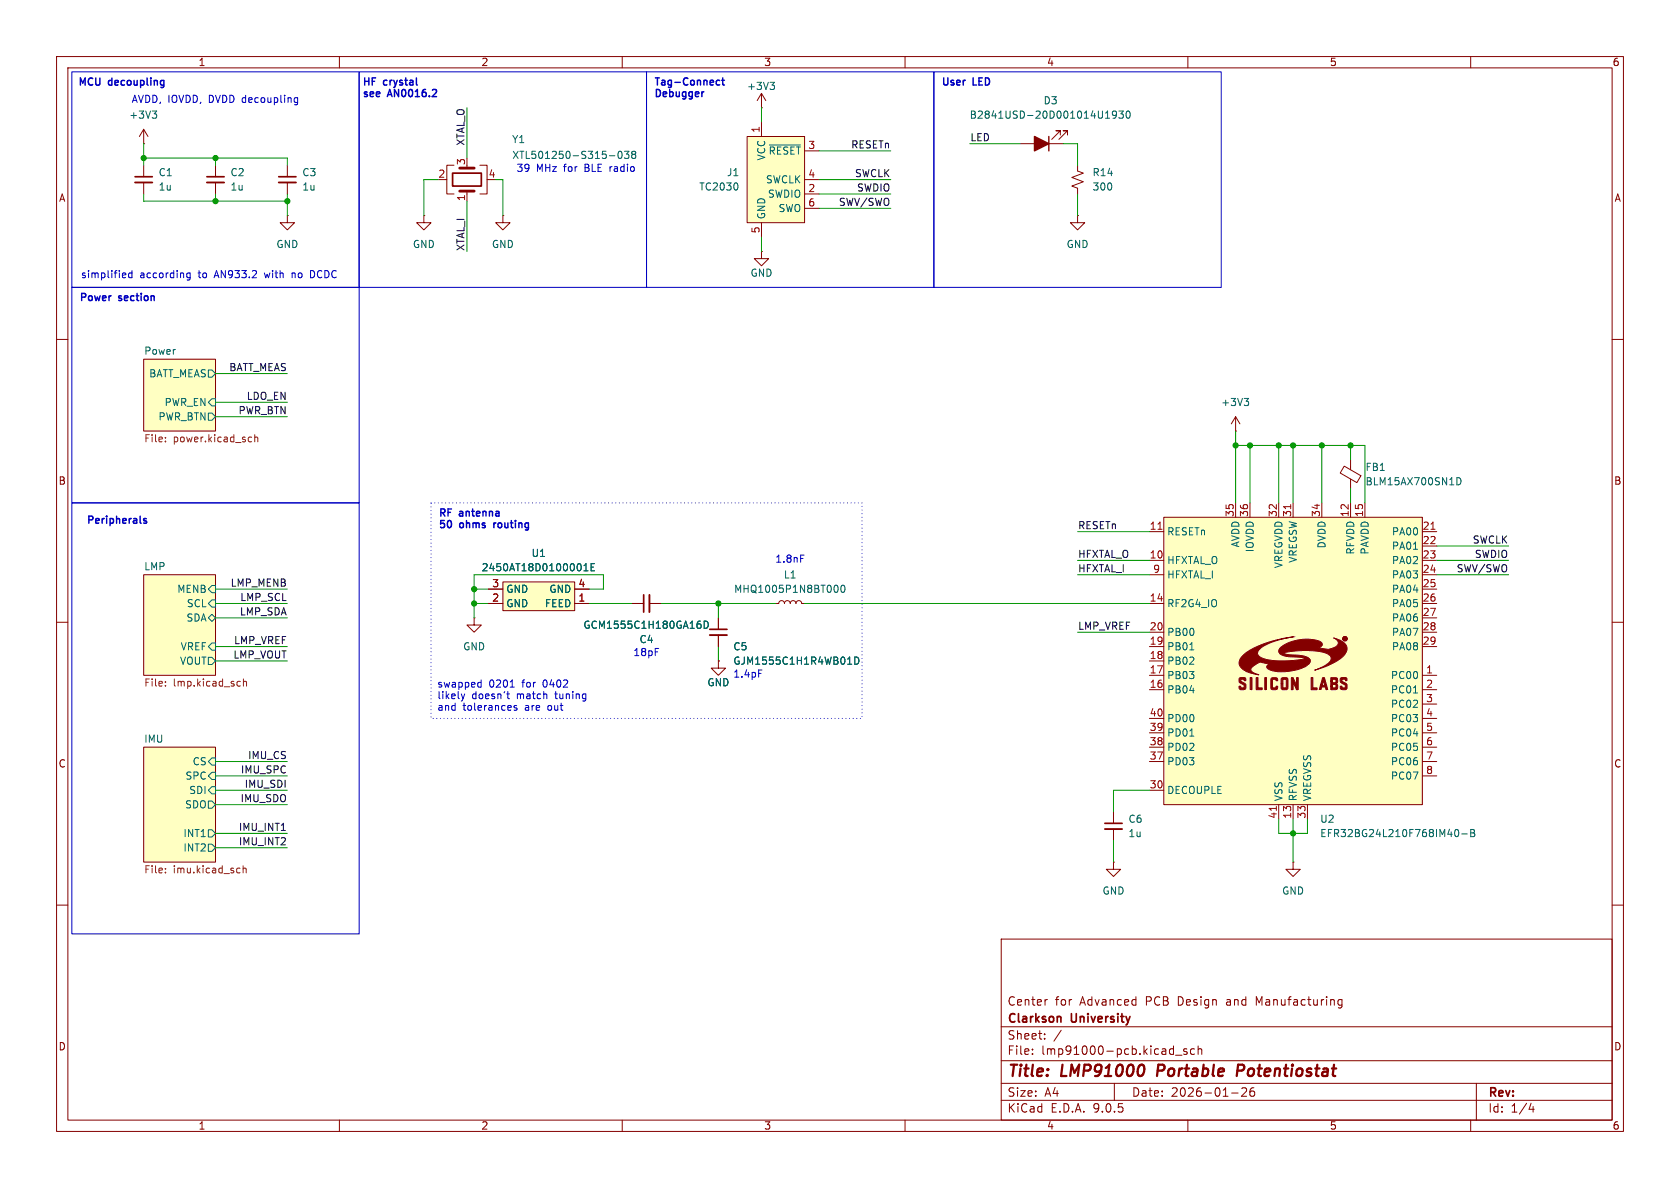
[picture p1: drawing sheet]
<svg xmlns="http://www.w3.org/2000/svg" width="297mm" height="210mm" viewBox="0 0 297 210" stroke-linecap="round" stroke-linejoin="round" font-family="sans-serif">
<g fill="none" stroke="#840000" stroke-width=".18">
<path d="M10 10h277v190h-277zM12 12h273v186h-273zM60 10v2M110 10v2M160 10v2M210 10v2M260 10v2M10 60h2M25.4 63.5h12.7v12.7h-12.7zM218.4 76.2h.1M218.4 73.7l-.7 1.2M218.4 73.7l.8 1.2"/>
<path d="M218.4 73.7v2.5M285 60h2M10 110h2M25.4 101.6h12.7v17.8h-12.7zM285 110h2M25.4 132.1h12.7v20.3h-12.7zM10 160h2M177 166h108v32h-108zM185.2 176.7l-.3 .1M237.2 176.8l-.4-.1-.3 .3v.4l.2 .2h.5M237.2 176.7v1.2l-.2 .3-.4-.1M285 160h2"/>
<path d="M60 198v2M110 198v2M160 198v2M177 194.5h108M177 191.5h108M177 187.5h108M177 181.5h108M182.5 186.3v.1M182.5 185.5v.1M184.7 183.6v.1M184.7 182.8v.1M187.6 182.1l-1.3 2"/>
<path d="M197 191.5v3M207.8 186.5h1.2M209.8 185.5l-.3-.1-.3 .2 .1 .2 .5 .2v.3h-.6M210 198v2M211.2 185.5l-.5-.1-.2 .3v.4l.1 .2h.6M211.8 185.5l.2-.1 .4 .1 .1 .9M211.8 184.9v1.5M217.7 193.2h1.2M219.5 192.4l.6-.1 .2 .1 .1 .3-.9 1.1h.9M221.7 192.3a.59 .59 0 0 0-.7 .6v.6l.1 .2 .4 .1 .2-.1 .1-.5-.1-.3h-.5l-.2 .3M260 198v2M261 191.5v6.5"/>
<path d="M270.7 195l-.4 1.1h.9M271 195.6v1"/>
</g>
<path d="M204.8 188.2l-.3 2M219.6 188.2h-.7l-.3 2M219.7 189.2l-.9 .1" fill="none" stroke="#840000" stroke-width=".4"/>
<path d="M187.5 179.8l.1 .9" fill="none" stroke="#840000" stroke-width=".3"/>
<g fill="#ffffc2" stroke="#ffffc2" stroke-width=".18">
<path d="M25.4 63.5h12.7v12.7h-12.7z"/>
<path d="M25.4 101.6h12.7v17.8h-12.7z"/>
<path d="M25.4 132.1h12.7v20.3h-12.7z"/>
</g>
<g fill="none" stroke="#006464" stroke-width=".18">
<path d="M36.8 73h.7l.6 .7-.6 .6h-.7zM36.8 65.4h.7l.6 .6-.6 .7h-.7zM37.5 70.5h.6v1.3h-.6l-.7-.7zM220 70.4h.7l-.4 .5M220.5 70.9l.2 .3v.3l-.2 .2M36.8 106.7l.7-.7h.6v1.3h-.6zM36.8 109.2l.7-.6 .6 .6-.6 .7zM36.8 116.2h.7l.6 .6-.6 .7h-.7zM37.5 103.5h.6v1.3h-.6l-.7-.7zM37.5 113.7h.6v1.2h-.6l-.7-.6zM37.5 134h.6v1.3h-.6l-.7-.7zM37.5 139.1h.6v1.2h-.6l-.7-.6z"/>
<path d="M37.5 136.5h.6v1.3h-.6l-.7-.6zM36.8 149.2h.7l.6 .7-.6 .6h-.7zM36.8 141.6h.7l.6 .6-.6 .7h-.7zM36.8 146.7h.7l.6 .6-.6 .7h-.7z"/>
</g>
<g fill="none" stroke="#725600" stroke-width=".18">
<path d="M29.2 78v.1M29.2 77.3v.1M44.1 77.3h.4M44.5 78l-.4 .1M45 77.4l.2-.1h.3l.1 .8M45 76.8v1.3M29.2 120.5v.1M29.2 121.2v.1M42.1 120.4l.4 .1M42.5 121.2l-.4 .1M43 120.6l.2-.2 .3 .1 .1 .8M43 120v1.3"/>
<path d="M29.2 153.5v.1M29.2 154.2v.1M42.3 153.5h.1M42.4 154.2l-.1 .1M43 153v1.3M43 153.6l.2-.1h.3v.8"/>
</g>
<path d="M132.1 24.1h10.1v15.3h-10.1z" fill="#ffffc2"/>
<g fill="none" stroke="#840000" stroke-width=".18">
<path d="M134.6 19.1h.1M134.6 16.5v2.6M134.6 16.5l-.7 1.3M134.6 16.5l.8 1.3M25.4 25.4h.1M25.4 22.9v2.5M25.4 29.2v2M25.4 32.3v2M25.4 22.9l-.8 1.2M25.4 22.9l.8 1.2M50.8 38.1v1.3h1.3l-1.3 1.2-1.3-1.2h1.3M50.8 38.1h.1"/>
<path d="M132.1 24.1h10.1v15.3h-10.1zM134.6 21.6v2.5M134.6 39.4v2.5M142.2 26.7h2.6M142.2 31.8h2.6M142.2 34.3h2.6M142.2 36.8h2.6M180.3 25.4h7.7M187.5 23.9v-.8h-.8h.8l-1.6 1.5M188.7 23.9v-.8h-.7h.7l-1.5 1.5M190.5 29.2v1l1 .4-2 .8 2 .7-2 .8 1 .4v1M190.5 38.1v1.3h1.3l-1.3 1.2-1.3-1.2h1.3"/>
<path d="M190.5 38.1h.1M134.6 44.5v1.2h1.3l-1.3 1.3-1.3-1.3h1.3M134.6 44.5h.1M237.6 82.4l3 1.7-.7 1.2-3-1.7zM238.8 81.3v1.7M238.8 84.7v1.7M196.8 152.4v1.3h1.3l-1.3 1.2-1.2-1.2h1.2M196.8 152.4h.1M196.8 143.5v2M196.8 146.6v2M228.6 152.4v1.3h1.3l-1.3 1.2-1.3-1.2h1.3M228.6 152.4h.1"/>
</g>
<path d="M26.9 19.6h.8l-.4 .5M136.1 14.5h.8l-.4 .5M136.7 15l.2 .3v.3l-.2 .2M195.6 19.9l.2-.3v1.3M197.8 19.6h.8l-.4 .5 .3 .1v.6l-.2 .1-.5-.1M199.3 19.7l.1-.1a.68 .68 0 0 1 .4 .7 .68 .68 0 0 1-.4 .6 .84 .84 0 0 1-.1-1.2zM27.5 20.1l.2 .3v.3l-.2 .2M130.3 32.5l.2 .3-.2 .7M136 25.6h5.5M195.4 20.9h.8M197.4 20.2l-.3 .2h-.3l-.1-.2 .1-.5 .3-.1 .2 .2a.84 .84 0 0 1-.3 1.1h-.2M257.6 84.4a.64 .64 0 0 1 .7 .7 .64 .64 0 0 1-.7 .6z" fill="none" stroke="#006464" stroke-width=".18"/>
<path d="M23.9 31.2h3M195.3 145.5h3.1" fill="none" stroke="#840000" stroke-width=".3"/>
<path d="M23.9 32.3h3M195.3 146.6h3.1" fill="none" stroke="#840000" stroke-width=".33"/>
<path d="M185.4 24.1v2.6" fill="none" stroke="#840000" stroke-width=".25"/>
<path d="M182.9 24.1l2.5 1.3-2.5 1.3z" fill="#840000" stroke="#840000" stroke-width=".25"/>
<path d="M205.7 91.4h45.8v50.8h-45.8z" fill="#ffffc2"/>
<g fill="#840000" stroke="#840000" stroke-width=".18">
<path d="M219.1 119.9l.6-.1 .5 .1v.4h-.3v-.2h-.5v.4a.9 .9 0 0 1 .9 .8 .64 .64 0 0 1-.5 .7 .64 .64 0 0 1-.7-.4l-.1-.3h.3l.1 .3h.6l-.2-.5a.87 .87 0 0 1-.8-.8z"/>
<path d="M221 119.8h.3v2.1h-.3z"/>
<path d="M219.7 115.9a16.6 16.6 0 0 1 8.9-3.3h.1a12 12 0 0 0-6 2.1 .88 .88 0 0 0-.4 1 .88 .88 0 0 0 .8 .6 17.1 17.1 0 0 0 7.5 .2l.2-.1-.7-.2-1.8-.1a2.15 2.15 0 0 1-2.2-.9 1.7 1.7 0 0 1 1.3-1.4 7.5 7.5 0 0 1 6.1-.3 .62 .62 0 0 1-.4 1l1.9 .3a1.71 1.71 0 0 0 1.6-1.2l-.2-.4-.6-.4a3.8 3.8 0 0 1 2.3 1.5 2.13 2.13 0 0 1-1.2 2.2 17 17 0 0 1-4.5 2l.1-.1a5.8 5.8 0 0 0 2.8-1.7 .91 .91 0 0 0-.8-1.2l-1.4-.4a19.8 19.8 0 0 0-6.3 .3 6.7 6.7 0 0 0 3.1 .5h.3a1.48 1.48 0 0 1 1.5 .8 1.24 1.24 0 0 1-1 1.2 8.1 8.1 0 0 1-6.5 .3 .44 .44 0 0 1-.3-.4 .44 .44 0 0 1 .5-.4l-1.6-.4-.7 .4a1.39 1.39 0 0 0-1 1 2.06 2.06 0 0 0 1.4 .9 4.4 4.4 0 0 1-3.4-1.7 1.49 1.49 0 0 1 .6-1.7z"/>
<path d="M222.1 119.8h.3v1.8h.7v.3h-1z"/>
<path d="M223.6 119.8h.3v2.1h-.3z"/>
<path d="M224.8 119.9l.1-.1a.69 .69 0 0 1 1 .3v.2h-.3v-.2h-.6v1.5h.6v-.3h.3a.66 .66 0 0 1-.4 .7 .66 .66 0 0 1-.8-.2z"/>
<path d="M226.6 119.9l.9-.1a.91 .91 0 0 1 .2 1v.4a.66 .66 0 0 1-.4 .7 .66 .66 0 0 1-.8-.2v-.9h.3v.8h.6v-1.5h-.6v.7h-.3z"/>
<path d="M228.3 119.8h.3l.6 1.3v-1.3h.3v2.1h-.3l-.6-1.3v1.3h-.3z"/>
<path d="M231.8 119.8h.3v1.8h.7v.3h-1z"/>
<path d="M233.8 119.8h.3l.6 2.1a.37 .37 0 0 1-.4-.5h-.6l-.2 .5h-.3l.2-.8h.8l-.2-.8-.2 .8h-.4z"/>
<path d="M235.3 119.8h.6a.43 .43 0 0 1 .5 .1 .43 .43 0 0 1 .1 .4v.3l-.2 .3 .2 .2-.1 .7-.1 .1h-1v-.6h.3v.3h.6v-.6h-.6v.3h-.3v-.9h.3v.3h.6v-.6h-.6v.3h-.3z"/>
<path d="M237.6 112.7h.3l.1 .4-.3-.1-.1 .2v-.4h.3h-.3z"/>
<path d="M237 119.9l.2-.1a.78 .78 0 0 1 .9 .2v.3h-.3v-.2h-.6v.1a1.14 1.14 0 0 0 .9 .7 .63 .63 0 0 1-.4 1 .52 .52 0 0 1-.6 0 .52 .52 0 0 1-.2-.6h.3v.3h.6v-.5a.91 .91 0 0 1-.9-.8z"/>
<path d="M237.5 112.6a.41 .41 0 0 1 .6 .1 .41 .41 0 0 1-.2 .6 .41 .41 0 0 1-.5-.4 .35 .35 0 0 0 .3 .4 .35 .35 0 0 0 .4-.3 .35 .35 0 0 0-.3-.4l-.4 .3z"/>
</g>
<g fill="none" stroke="#840000" stroke-width=".18">
<path d="M38.1 29.2v2M38.1 32.3v2M50.8 29.2v2M50.8 32.3v2M203.2 94h2.5M203.2 99.1h2.5M205.7 91.4h45.8v50.8h-45.8zM218.4 88.9v2.5M221 88.9v2.5M226.1 88.9v2.5M228.6 88.9v2.5M233.7 88.9v2.5"/>
<path d="M238.8 88.9v2.5M241.3 88.9v2.5M251.5 94h2.5M251.5 99.1h2.5M251.5 96.5h2.5M111.8 106.7h2M114.8 106.7h2M127 109.2v2.1M127 112.3v2M137.2 106.7h.5l.1-.4 .4-.1 .3 .1 .2 .4 .1-.4 .4-.1 .3 .1 .2 .4 .1-.4 .4-.1 .4 .1 .1 .4 .2-.4 .3-.1 .4 .1 .1 .4h.5M203.2 101.6h2.5M203.2 106.7h2.5"/>
<path d="M203.2 111.8h2.5M203.2 114.3h2.5M203.2 116.8h2.5M203.2 119.4h2.5M251.5 101.6h2.5M251.5 106.7h2.5M251.5 111.8h2.5M251.5 114.3h2.5M251.5 119.4h2.5M251.5 104.1h2.5M251.5 109.2h2.5M203.2 121.9h2.5"/>
<path d="M203.2 127h2.5M203.2 129.5h2.5M203.2 132.1h2.5M203.2 134.6h2.5M203.2 139.7h2.5M251.5 121.9h2.5M251.5 127h2.5M251.5 129.5h2.5M251.5 132.1h2.5M251.5 134.6h2.5M251.5 124.5h2.5M251.5 137.2h2.5"/>
<path d="M226.1 142.2v2.6M228.6 142.2v2.6M231.1 142.2v2.6"/>
</g>
<path d="M204.7 93.6h.7M228.2 89.2v.7M253 93.6h.7M225.6 142.5v.8" fill="none" stroke="#a90000" stroke-width=".18"/>
<g fill="none" stroke="#006464" stroke-width=".18">
<path d="M249.9 97.1h.7M123.9 110.4v.5M124.5 109.8a.64 .64 0 0 1 .7 .6 .64 .64 0 0 1-.7 .7zM147.9 103.4a.79 .79 0 0 1 0 1.3M148.8 103.6l.2-.2a.68 .68 0 0 1 .4 .7 .68 .68 0 0 1-.4 .6l-.2-.1-.1-.4zM151.1 116.1a.64 .64 0 0 1 .8 .7 .64 .64 0 0 1-.8 .6zM210.3 114.9h.8M210.3 130.1h.8M249.9 122.5h.7M257.5 146.6a.68 .68 0 0 1 .4 .7 .68 .68 0 0 1-.4 .6M258.4 147.4h1M260 146.6h.4l.3 .3-.3 .3 .3 .2v.3l-.2 .2h-.5z"/>
<path d="M260 147.2h.4"/>
</g>
<path d="M36.6 31.2h3M49.3 31.2h3M113.8 105.2v3M125.5 111.3h3" fill="none" stroke="#840000" stroke-width=".3"/>
<path d="M36.6 32.3h3M49.3 32.3h3M114.8 105.2v3M125.5 112.3h3" fill="none" stroke="#840000" stroke-width=".33"/>
<path d="M88.9 102.9h12.7v5.1h-12.7z" fill="#ffffc2"/>
<g fill="none" stroke="#840000" stroke-width=".18">
<path d="M74.9 38.1v1.3h1.3l-1.3 1.2-1.2-1.2h1.2M74.9 38.1h.1M78.7 31.8h.3M80.3 29.2h-1.3v5.1h1.3M82.5 33.8v1.8M84.8 29.2h1.3v5.1h-1.3M88.9 38.1v1.3h-1.3l1.3 1.2 1.3-1.2h-1.3M88.9 38.1h.1M83.8 109.2v1.3h1.3l-1.3 1.3-1.3-1.3h1.3M83.8 109.2h.1M86.4 104.1h2.5M86.4 106.7h2.5"/>
<path d="M88.9 102.9h12.7v5.1h-12.7zM101.6 104.1h2.5M101.6 106.7h2.5M111.8 106.7h2M114.8 106.7h2M127 116.8v1.3h1.3l-1.3 1.3-1.3-1.3h1.3M127 116.8h.1M127 109.2v2.1M127 112.3v2"/>
</g>
<g fill="none" stroke="#006464" stroke-width=".18">
<path d="M107.7 27.5h1M109.4 26.9l.2-.2a.68 .68 0 0 1 .4 .7 .68 .68 0 0 1-.4 .6l-.2-.1-.1-.4zM110.4 26.7h.8l-.4 .5 .3 .1v.6l-.2 .1-.5-.1M111.9 27.3l-.2-.3 .2-.3h.3l.2 .3-.2 .3M111.9 27.3l-.2 .2v.4l.2 .1h.4l.1-.2v-.3l-.2-.2M111.9 27.3h.3M105.1 99.6h-.6v1.3h.6M103.2 100.9h.8M103.2 100l.4-.4v1.3M104.5 100.2h.4M123.9 110.4v.5M124.5 109.8a.64 .64 0 0 1 .7 .6 .64 .64 0 0 1-.7 .7z"/>
<path d="M151.1 116.1a.64 .64 0 0 1 .8 .7 .64 .64 0 0 1-.8 .6z"/>
</g>
<path d="M81.3 33.8h2.5M81.3 29.7h2.5" fill="none" stroke="#840000" stroke-width=".51"/>
<path d="M80 30.6h5.1v2.3h-5.1z" fill="none" stroke="#840000" stroke-width=".3"/>
<g fill="none" stroke="#009600" stroke-width=".18">
<path d="M82.5 19.1v8.8M134.6 19.1v2.5M25.4 27.9h25.4v1.3M25.4 25.4v3.8M25.4 34.3v1.3h25.4M38.1 27.9v1.3M38.1 34.3v1.3M50.8 34.3v3.8M77.5 31.8h-2.6v6.3M82.5 35.6v8.9M87.6 31.8h1.3v6.3M144.8 36.8h12.7"/>
<path d="M144.8 34.3h12.7M144.8 31.8h12.7M144.8 26.7h12.7M171.4 25.4h8.9M188 25.4h2.5v3.8M190.5 34.3v3.8M134.6 41.9v2.6M38.1 73.7h12.7M38.1 71.1h12.7M38.1 66h12.7M218.4 78.7h22.9v10.2M218.4 76.2v12.7"/>
<path d="M221 78.7v10.2M226.1 78.7v10.2M228.6 78.7v10.2M233.7 78.7v10.2M238.8 78.7v2.6M190.5 99.1h12.7M190.5 94h12.7M238.8 86.4v2.5M254 99.1h12.7M254 96.5h12.7M38.1 106.7h12.7M38.1 104.1h12.7"/>
<path d="M38.1 116.8h12.7M38.1 114.3h12.7M38.1 109.2h12.7M83.8 106.7h2.6M83.8 104.1h2.6M104.1 106.7h7.7M104.1 104.1h2.6v-2.5h-22.9v7.6M116.8 106.7h20.4M127 106.7v2.5M127 114.3v2.5M142.2 106.7h61M190.5 101.6h12.7"/>
<path d="M190.5 111.8h12.7M254 101.6h12.7M38.1 139.7h12.7M38.1 134.6h12.7M38.1 137.2h12.7M203.2 139.7h-6.4v3.8M38.1 149.9h12.7M38.1 147.3h12.7M38.1 142.2h12.7M196.8 148.6v3.8M226.1 144.8v2.5h5v-2.5M228.6 144.8v7.6"/>
</g>
<g fill="none" stroke="#0000c2" stroke-width=".18">
<path d="M12.7 12.7h50.8v38.1h-50.8zM52.1 18h.5M52.1 17.3h.5M52.6 17.3v1l-.2 .2h-.3M63.5 12.7h50.8v38.1h-50.8zM114.3 12.7h50.8v38.1h-50.8zM165.1 12.7h50.8v38.1h-50.8zM12.7 50.8h50.8v38.1h-50.8zM22.1 48.3l.1 .3-.6 .1M22.2 49l-.1 .1M23.3 47.8v1.3M23.3 48.3h-.3l-.3 .2 .2 .5h.4"/>
<path d="M33.6 48.3h-.3l-.3 .2 .1 .5h.5M33.6 48.3v1l-.2 .2h-.3M51.6 48.3v.8M51.8 48.3l-.2 .1M55.4 47.9l-.5-.1v1.3l.5-.1M12.7 88.9h50.8v76.2h-50.8zM141.5 98.1h.6M134.1 118.4h.6M81.5 122.7l.4 .8M81.9 123.5l-.2 .3M82.2 122.7l-.3 .8M84.7 120.6l.4 .1"/>
<path d="M85.1 120.2v1.3M85.1 121.4l-.4 .1M89.6 122.7h.5M89.8 122.2v1.1l.3 .2M90.2 121.5h.7M91.3 124.8l-.3-.1-.1 .2v.2l.4 .1v.3h-.4"/>
</g>
<g fill="none" stroke="#0000c2" stroke-width=".25">
<path d="M64.5 13.8v1.2M65.2 13.8v1.2M66.4 13.8h-.6v1.2M68.5 17.1l.4-1.3 .4 1.3M70.5 15.8v1.3l-.8-1.3v1.3M71.7 13.8v1.1M73.6 13.8v1.1M73.8 15.8v1.3M75.2 15.8l-.4 .1M76.5 15.9l.1-.1 .5 .1M115.9 13.8h.7M116 15.8v1.3"/>
<path d="M116.2 13.8v1.2M118.4 15.8v1.3M121.6 13.9l-.4-.1-.3 .1M126.9 14.2l.3 .1M127.2 15h-.3M127.6 14.2h.5M127.8 13.8v1.1l.3 .1M166.8 13.8v1M167.6 13.8v1M172 13.8v1.2M173.7 13.8h-.6v1.2M174.8 13.9l-.6-.1v1.2"/>
<path d="M15.1 52l-.7-.1v1.2M24.2 51.9v1.1M25 51.9v.1M16.4 91.4l-.7-.2v1.3M18.9 91.2v.2M20.6 91.2v1.3M24.8 91.2v1.1M25.4 91.9l.5 .4-.2 .2-.3-.1M25.9 91.7h-.3l-.2 .1M77.9 92v.6M78.6 90.1l-.7-.1v1.2M79.8 90h-.6v1.2"/>
<path d="M82.5 92v1.3M83.6 90v1.1M87.3 92.4v.9M87.4 92.6l-.1 .1M90.4 92v1.1M91.1 92v.1"/>
</g>
<path d="M76.2 88.9h76.2v38.1h-76.2z" fill="none" stroke="#0000c2" stroke-width=".18" stroke-dasharray="0 .6"/>
<g fill="#009600" stroke="#009600" stroke-width=".18">
<circle cx="228.6" cy="78.7" r=".46"/>
<circle cx="218.4" cy="78.7" r=".46"/>
<circle cx="238.8" cy="78.7" r=".46"/>
<circle cx="233.7" cy="78.7" r=".46"/>
<circle cx="228.6" cy="147.3" r=".46"/>
<circle cx="226.1" cy="78.7" r=".46"/>
<circle cx="221" cy="78.7" r=".46"/>
<circle cx="50.8" cy="35.6" r=".46"/>
<circle cx="25.4" cy="27.9" r=".46"/>
<circle cx="127" cy="106.7" r=".46"/>
<circle cx="83.8" cy="106.7" r=".46"/>
<circle cx="83.8" cy="104.1" r=".46"/>
<circle cx="38.1" cy="27.9" r=".46"/>
<circle cx="38.1" cy="35.6" r=".46"/>
</g>
<g font-size="2.8" fill="#840000">
<text x="178" y="190.9">Title:</text>
<text x="187.7" y="190.9">LMP91000</text>
<text x="205.4" y="190.9">Portable</text>
<text x="220.3" y="190.9">Potentiostat</text>
</g>
<g font-size="2.1" fill="#840000">
<text x="178" y="178">Center</text>
<text x="186.5" y="178">for</text>
<text x="191" y="178">Advanced</text>
<text x="202.7" y="178">PCB</text>
<text x="208.5" y="178">Design</text>
<text x="217.2" y="178">and</text>
<text x="222.6" y="178">Manufacturing</text>
<text x="178" y="184">Sheet:</text>
<text x="178" y="181.2">Clarkson</text>
<text x="189.5" y="181.2">University</text>
<text x="178" y="186.7">File:</text>
<text x="184.1" y="186.7">lmp91000-pcb.kicad_sch</text>
<text x="178" y="196.9">KiCad</text>
<text x="178" y="194.1">Size:</text>
<text x="184.7" y="194.1">A4</text>
<text x="185.7" y="196.9">E.D.A.</text>
<text x="193.3" y="196.9">9.0.5</text>
<text x="200" y="194.1">Date:</text>
<text x="207" y="194.1">2026-01-26</text>
<text x="263" y="194.3">Rev:</text>
<text x="263" y="196.9">Id:</text>
<text x="267.1" y="196.9">1/4</text>
</g>
<g font-size="1.8" fill="#840000">
<text x="35" y="11.9">1</text>
<text x="85" y="11.9">2</text>
<text x="135" y="11.9">3</text>
<text x="185" y="11.9">4</text>
<text x="235" y="11.9">5</text>
<text x="285" y="11.9">6</text>
<text x="10.3" y="35.9">A</text>
<text x="285.3" y="35.9">A</text>
<text x="10.3" y="85.9">B</text>
<text x="285.3" y="85.9">B</text>
<text x="10.3" y="135.9">C</text>
<text x="285.3" y="135.9">C</text>
<text x="10.3" y="185.9">D</text>
<text x="285.3" y="185.9">D</text>
<text x="35" y="199.9">1</text>
<text x="85" y="199.9">2</text>
<text x="135" y="199.9">3</text>
<text x="185" y="199.9">4</text>
<text x="235" y="199.9">5</text>
<text x="285" y="199.9">6</text>
</g>
<g font-size="1.8" fill="#0000c2">
<text x="13.7" y="15.5">MCU</text>
<text x="19.2" y="15.5">decoupling</text>
<text x="64" y="15.8">HF</text>
<text x="64" y="17.8">see</text>
<text x="67.9" y="15.8">crystal</text>
<text x="68.7" y="17.8">AN0016.2</text>
<text x="115.6" y="15.8">Tag-Connect</text>
<text x="115.6" y="17.8">Debugger</text>
<text x="166.4" y="15.8">User</text>
<text x="172.1" y="15.8">LED</text>
<text x="23.2" y="18.4">AVDD, IOVDD,</text>
<text x="37" y="18.4">DVDD decoupling</text>
<text x="91.2" y="30.6">39</text>
<text x="94.8" y="30.6">MHz</text>
<text x="99.8" y="30.6">for</text>
<text x="103.6" y="30.6">BLE</text>
<text x="108.2" y="30.6">radio</text>
<text x="14" y="53.9">Power</text>
<text x="14.2" y="49.4">simplified</text>
<text x="21.1" y="53.9">section</text>
<text x="24.7" y="49.4">according</text>
<text x="35.2" y="49.4">to</text>
<text x="38.2" y="49.4">AN933.2</text>
<text x="47.3" y="49.4">with</text>
<text x="52.3" y="49.4">no</text>
<text x="55.7" y="49.4">DCDC</text>
<text x="15.2" y="93.2">Peripherals</text>
<text x="77.5" y="92">RF</text>
<text x="77.5" y="94">50</text>
<text x="81.3" y="92">antenna</text>
<text x="81.4" y="94">ohms</text>
<text x="87.9" y="94">routing</text>
<text x="137" y="99.7">1.8nF</text>
<text x="111.9" y="116.2">18pF</text>
<text x="129.5" y="120">1.4pF</text>
<text x="77.2" y="121.9">swapped</text>
<text x="77.2" y="123.9">likely</text>
<text x="77.2" y="126">and</text>
<text x="81.8" y="126">tolerances</text>
<text x="83.4" y="123.9">doesn't</text>
<text x="86.4" y="121.9">0201</text>
<text x="91.5" y="123.9">match</text>
<text x="92.4" y="121.9">for</text>
<text x="92.9" y="126">are</text>
<text x="96.3" y="121.9">0402</text>
<text x="97.1" y="126">out</text>
<text x="98.4" y="123.9">tuning</text>
</g>
<g font-size="1.8" fill="#006464">
<text x="132" y="16.1">+3V3</text>
<text x="22.8" y="21.2">+3V3</text>
<text x="171.3" y="21.2">B2841USD-20D001014U1930</text>
<text x="184.4" y="18.6">D3</text>
<text x="90.4" y="25.5">Y1</text>
<text x="90.5" y="28.3">XTL501250-S315-038</text>
<text x="135.5" y="28.5" transform="rotate(-90 135.5 28.5)">VCC</text>
<text x="135.8" y="27.5">~{RESET}</text>
<text x="27.9" y="31.3">C1</text>
<text x="27.9" y="33.9">1u</text>
<text x="40.6" y="31.3">C2</text>
<text x="40.6" y="33.9">1u</text>
<text x="53.3" y="31.3">C3</text>
<text x="53.3" y="33.9">1u</text>
<text x="123.5" y="33.9">TC2030</text>
<text x="128.4" y="31.3">J1</text>
<text x="135.3" y="32.6">SWCLK</text>
<text x="135.7" y="35.2">SWDIO</text>
<text x="193" y="33.9">300</text>
<text x="193" y="31.3">R14</text>
<text x="135.5" y="38.9" transform="rotate(-90 135.5 38.9)">GND</text>
<text x="137.5" y="37.7">SWO</text>
<text x="48.8" y="44">GND</text>
<text x="72.9" y="44">GND</text>
<text x="86.9" y="44">GND</text>
<text x="188.5" y="44">GND</text>
<text x="132.6" y="49.1">GND</text>
<text x="25.4" y="62.8">Power</text>
<text x="26.3" y="66.9">BATT_MEAS</text>
<text x="29" y="72">PWR_EN</text>
<text x="215.8" y="72">+3V3</text>
<text x="27.9" y="74.5">PWR_BTN</text>
<text x="241.3" y="83.5">FB1</text>
<text x="241.3" y="86">BLM15AX700SN1D</text>
<text x="206.2" y="94.8">RESETn</text>
<text x="246" y="94.8">PA00</text>
<text x="25.4" y="100.9">LMP</text>
<text x="85" y="101.2">2450AT18D0100001E</text>
<text x="93.9" y="98.7">U1</text>
<text x="206.2" y="99.9">HFXTAL_O</text>
<text x="219.3" y="96.9" transform="rotate(-90 219.3 96.9)">AVDD</text>
<text x="221.8" y="97.7" transform="rotate(-90 221.8 97.7)">IOVDD</text>
<text x="226.9" y="100.6" transform="rotate(-90 226.9 100.6)">VREGVDD</text>
<text x="229.5" y="99.6" transform="rotate(-90 229.5 99.6)">VREGSW</text>
<text x="234.5" y="97" transform="rotate(-90 234.5 97)">DVDD</text>
<text x="239.6" y="98.1" transform="rotate(-90 239.6 98.1)">RFVDD</text>
<text x="242.2" y="98.1" transform="rotate(-90 242.2 98.1)">PAVDD</text>
<text x="246" y="97.4">PA01</text>
<text x="246" y="99.9">PA02</text>
<text x="31.2" y="105">MENB</text>
<text x="32.9" y="107.5">SCL</text>
<text x="89.4" y="105">GND</text>
<text x="89.4" y="107.5">GND</text>
<text x="96.2" y="107.5">FEED</text>
<text x="97" y="105">GND</text>
<text x="129.7" y="105">MHQ1005P1N8BT000</text>
<text x="138.5" y="102.5">L1</text>
<text x="206.2" y="102.5">HFXTAL_I</text>
<text x="206.2" y="107.5">RF2G4_IO</text>
<text x="246" y="102.5">PA03</text>
<text x="246" y="105">PA04</text>
<text x="246" y="107.5">PA05</text>
<text x="32.9" y="110.1">SDA</text>
<text x="103" y="111.4">GCM1555C1H180GA16D</text>
<text x="113" y="113.9">C4</text>
<text x="206.2" y="112.6">PB00</text>
<text x="246" y="110.1">PA06</text>
<text x="246" y="112.6">PA07</text>
<text x="31.7" y="117.7">VOUT</text>
<text x="31.8" y="115.2">VREF</text>
<text x="81.8" y="115.2">GND</text>
<text x="129.5" y="115.2">C5</text>
<text x="129.5" y="117.7">GJM1555C1H1R4WB01D</text>
<text x="206.2" y="115.2">PB01</text>
<text x="206.2" y="117.7">PB02</text>
<text x="246" y="115.2">PA08</text>
<text x="125" y="121.5">GND</text>
<text x="206.2" y="120.2">PB03</text>
<text x="206.2" y="122.8">PB04</text>
<text x="245.8" y="120.2">PC00</text>
<text x="245.8" y="122.8">PC01</text>
<text x="245.8" y="125.3">PC02</text>
<text x="25.4" y="131.4">IMU</text>
<text x="206.2" y="127.9">PD00</text>
<text x="206.2" y="130.4">PD01</text>
<text x="245.8" y="127.9">PC03</text>
<text x="245.8" y="130.4">PC04</text>
<text x="34" y="135.5">CS</text>
<text x="206.2" y="132.9">PD02</text>
<text x="206.2" y="135.5">PD03</text>
<text x="245.8" y="132.9">PC05</text>
<text x="245.8" y="135.5">PC06</text>
<text x="32.6" y="143.1">SDO</text>
<text x="32.7" y="138">SPC</text>
<text x="33.4" y="140.6">SDI</text>
<text x="206.2" y="140.6">DECOUPLE</text>
<text x="226.9" y="141.7" transform="rotate(-90 226.9 141.7)">VSS</text>
<text x="229.5" y="141.7" transform="rotate(-90 229.5 141.7)">RFVSS</text>
<text x="232" y="141.7" transform="rotate(-90 232 141.7)">VREGVSS</text>
<text x="245.8" y="138">PC07</text>
<text x="32.3" y="148.2">INT1</text>
<text x="199.4" y="145.6">C6</text>
<text x="199.4" y="148.2">1u</text>
<text x="233.3" y="148.2">EFR32BG24L210F768IM40-B</text>
<text x="233.3" y="145.6">U2</text>
<text x="32.3" y="150.7">INT2</text>
<text x="194.8" y="158.3">GND</text>
<text x="226.6" y="158.3">GND</text>
</g>
<g font-size="1.8" fill="#a90000">
<text x="134.4" y="23.6" transform="rotate(-90 134.4 23.6)">1</text>
<text x="82.3" y="29.3" transform="rotate(-90 82.3 29.3)">3</text>
<text x="142.8" y="26.4">3</text>
<text x="77.4" y="31.5">2</text>
<text x="82.3" y="35.6" transform="rotate(-90 82.3 35.6)">1</text>
<text x="86.3" y="31.5">4</text>
<text x="142.8" y="31.5">4</text>
<text x="142.8" y="34">2</text>
<text x="134.4" y="41.3" transform="rotate(-90 134.4 41.3)">5</text>
<text x="142.8" y="36.6">6</text>
<text x="203.2" y="93.7">11</text>
<text x="218.2" y="91.5" transform="rotate(-90 218.2 91.5)">35</text>
<text x="220.7" y="91.5" transform="rotate(-90 220.7 91.5)">36</text>
<text x="225.8" y="91.5" transform="rotate(-90 225.8 91.5)">32</text>
<text x="228.3" y="91.5" transform="rotate(-90 228.3 91.5)">31</text>
<text x="233.4" y="91.5" transform="rotate(-90 233.4 91.5)">34</text>
<text x="238.5" y="91.5" transform="rotate(-90 238.5 91.5)">12</text>
<text x="241" y="91.5" transform="rotate(-90 241 91.5)">15</text>
<text x="251.4" y="93.7">21</text>
<text x="203.2" y="98.8">10</text>
<text x="203.8" y="101.3">9</text>
<text x="251.4" y="96.3">22</text>
<text x="251.4" y="98.8">23</text>
<text x="251.4" y="101.3">24</text>
<text x="86.9" y="103.9">3</text>
<text x="86.9" y="106.4">2</text>
<text x="102.2" y="103.9">4</text>
<text x="102.2" y="106.4">1</text>
<text x="203.2" y="106.4">14</text>
<text x="251.4" y="103.9">25</text>
<text x="251.4" y="106.4">26</text>
<text x="203.2" y="111.5">20</text>
<text x="251.4" y="109">27</text>
<text x="251.4" y="111.5">28</text>
<text x="203.2" y="114">19</text>
<text x="203.2" y="116.6">18</text>
<text x="203.2" y="119.1">17</text>
<text x="251.4" y="114">29</text>
<text x="252" y="119.1">1</text>
<text x="203.2" y="121.7">16</text>
<text x="252" y="121.7">2</text>
<text x="252" y="124.2">3</text>
<text x="203.2" y="126.7">40</text>
<text x="203.2" y="129.3">39</text>
<text x="203.2" y="131.8">38</text>
<text x="252" y="126.7">4</text>
<text x="252" y="129.3">5</text>
<text x="252" y="131.8">6</text>
<text x="203.2" y="134.4">37</text>
<text x="252" y="134.4">7</text>
<text x="252" y="136.9">8</text>
<text x="203.2" y="139.4">30</text>
<text x="225.8" y="144.8" transform="rotate(-90 225.8 144.8)">41</text>
<text x="228.3" y="144.8" transform="rotate(-90 228.3 144.8)">13</text>
<text x="230.9" y="144.8" transform="rotate(-90 230.9 144.8)">33</text>
</g>
<g font-size="1.8" fill="#0f0f0f">
<text x="82.2" y="25.8" transform="rotate(-90 82.2 25.8)">XTAL_O</text>
<text x="150.4" y="26.3">RESETn</text>
<text x="171.4" y="25.1">LED</text>
<text x="151" y="31.4">SWCLK</text>
<text x="151.4" y="33.9">SWDIO</text>
<text x="148.2" y="36.5">SWV/SWO</text>
<text x="82.2" y="44.5" transform="rotate(-90 82.2 44.5)">XTAL_I</text>
<text x="40.4" y="65.7">BATT_MEAS</text>
<text x="43.5" y="70.8">LDO_EN</text>
<text x="42.1" y="73.3">PWR_BTN</text>
<text x="190.5" y="93.6">RESETn</text>
<text x="190.5" y="98.7">HFXTAL_O</text>
<text x="190.5" y="101.3">HFXTAL_I</text>
<text x="257.4" y="101.3">SWV/SWO</text>
<text x="260.3" y="96.2">SWCLK</text>
<text x="260.6" y="98.7">SWDIO</text>
<text x="40.7" y="103.8">LMP_MENB</text>
<text x="42.4" y="106.3">LMP_SCL</text>
<text x="41.3" y="114">LMP_VREF</text>
<text x="42.3" y="108.9">LMP_SDA</text>
<text x="190.5" y="111.4">LMP_VREF</text>
<text x="41.2" y="116.5">LMP_VOUT</text>
<text x="42.5" y="136.8">IMU_SPC</text>
<text x="43.8" y="134.3">IMU_CS</text>
<text x="42.4" y="141.9">IMU_SDO</text>
<text x="43.2" y="139.4">IMU_SDI</text>
<text x="42.1" y="149.5">IMU_INT2</text>
<text x="42.1" y="147">IMU_INT1</text>
</g>
<g font-size="1.8" fill="#725600">
<text x="25.4" y="78.5">File:</text>
<text x="30.6" y="78.5">power.kicad_sch</text>
<text x="25.4" y="121.7">File:</text>
<text x="30.6" y="121.7">lmp.kicad_sch</text>
<text x="25.4" y="154.7">File:</text>
<text x="30.6" y="154.7">imu.kicad_sch</text>
</g>
</svg>
